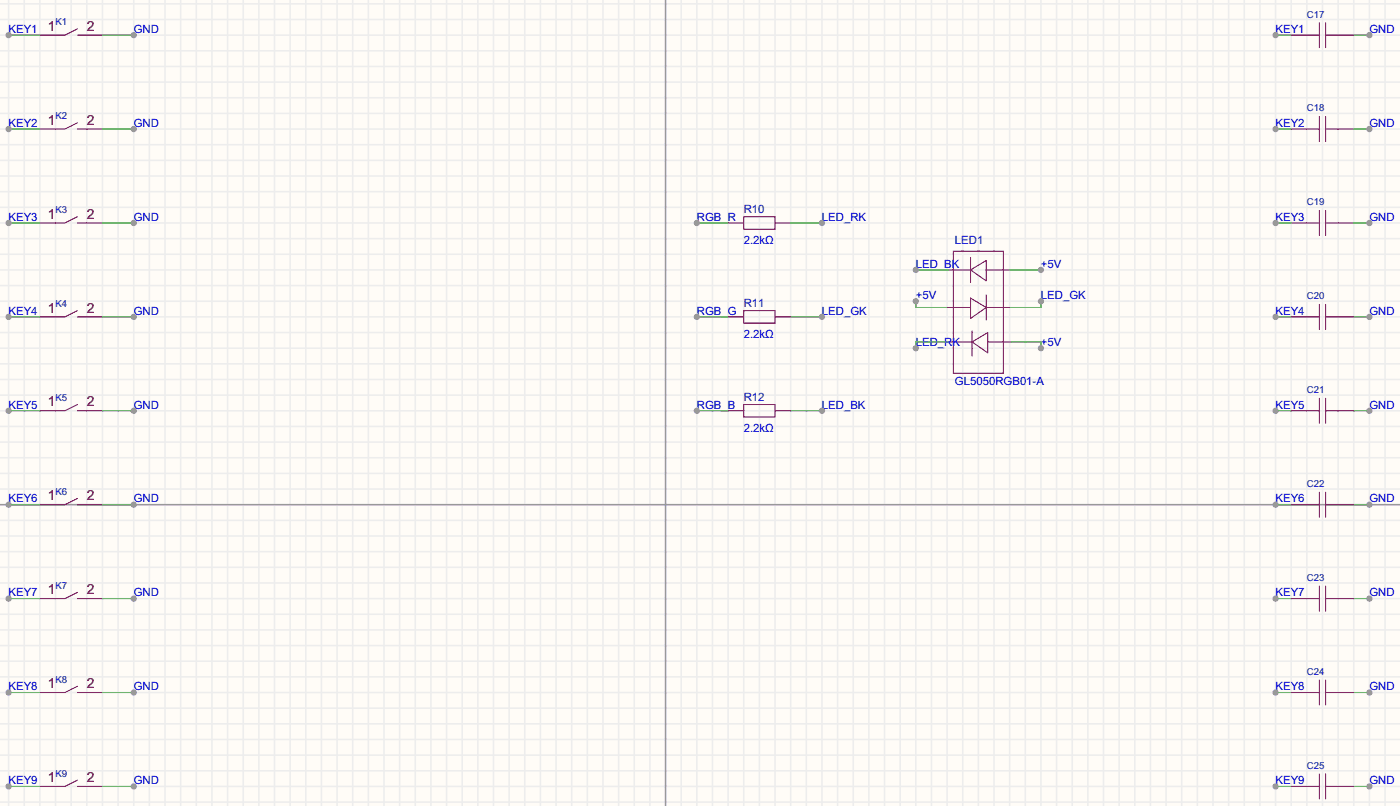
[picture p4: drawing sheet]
<svg xmlns="http://www.w3.org/2000/svg" width="227mm" height="131mm" viewBox="0 0 227 131" stroke-linecap="round" stroke-linejoin="round" font-family="sans-serif">
<path d="M0 0h227.3v130.8h-227.3z" fill="#fffcf7"/>
<g fill="none" stroke="#ededed" stroke-width=".25">
<path d="M0 .6h227.3M0 3.2h227.3M0 5.7h227.3M0 8.2h227.3M0 10.8h227.3M0 13.3h227.3M0 15.9h227.3M0 18.4h227.3M1.4 0v130.8M3.9 0v130.8M6.5 0v130.8M9 0v130.8"/>
<path d="M11.6 0v130.8M14.1 0v130.8M16.6 0v130.8M19.2 0v130.8M21.7 0v130.8M24.3 0v130.8M26.8 0v130.8M29.3 0v130.8M31.9 0v130.8M34.4 0v130.8M37 0v130.8M39.5 0v130.8"/>
<path d="M42 0v130.8M44.6 0v130.8M47.1 0v130.8M49.7 0v130.8M52.2 0v130.8M54.7 0v130.8M57.3 0v130.8M59.8 0v130.8M62.4 0v130.8M64.9 0v130.8M67.4 0v130.8M70 0v130.8"/>
<path d="M72.5 0v130.8M75.1 0v130.8M77.6 0v130.8M80.1 0v130.8M82.7 0v130.8M85.2 0v130.8M87.8 0v130.8M90.3 0v130.8M92.8 0v130.8M95.4 0v130.8M97.9 0v130.8M100.5 0v130.8"/>
<path d="M103 0v130.8M105.5 0v130.8M108.1 0v130.8M110.6 0v130.8M113.2 0v130.8M115.7 0v130.8M118.2 0v130.8M120.8 0v130.8M123.3 0v130.8M125.9 0v130.8M128.4 0v130.8M130.9 0v130.8"/>
<path d="M133.5 0v130.8M136 0v130.8M138.6 0v130.8M141.1 0v130.8M143.6 0v130.8M146.2 0v130.8M148.7 0v130.8M151.3 0v130.8M153.8 0v130.8M156.3 0v130.8M158.9 0v130.8M161.4 0v130.8"/>
<path d="M164 0v130.8M166.5 0v130.8M169 0v130.8M171.6 0v130.8M174.1 0v130.8M176.7 0v130.8M179.2 0v130.8M181.7 0v130.8M184.3 0v130.8M186.8 0v130.8M189.4 0v130.8M191.9 0v130.8"/>
<path d="M194.4 0v130.8M197 0v130.8M199.5 0v130.8M202.1 0v130.8M204.6 0v130.8M207.1 0v130.8M209.7 0v130.8M212.2 0v130.8M214.8 0v130.8M217.3 0v130.8M219.8 0v130.8M222.4 0v130.8"/>
<path d="M224.9 0v130.8M0 20.9h227.3M0 23.5h227.3M0 26h227.3M0 28.6h227.3M0 31.1h227.3M0 33.6h227.3M0 36.2h227.3M0 38.7h227.3M0 41.3h227.3M0 43.8h227.3M0 46.3h227.3"/>
<path d="M0 48.9h227.3M0 51.4h227.3M0 54h227.3M0 56.5h227.3M0 59h227.3M0 61.6h227.3M0 64.1h227.3M0 66.7h227.3M0 69.2h227.3M0 71.7h227.3M0 74.3h227.3M0 76.8h227.3"/>
<path d="M0 79.4h227.3M0 81.9h227.3M0 84.4h227.3M0 87h227.3M0 89.5h227.3M0 92.1h227.3M0 94.6h227.3M0 97.1h227.3M0 99.7h227.3M0 102.2h227.3M0 104.8h227.3M0 107.3h227.3"/>
<path d="M0 109.8h227.3M0 112.4h227.3M0 114.9h227.3M0 117.5h227.3M0 120h227.3M0 122.5h227.3M0 125.1h227.3M0 127.6h227.3M0 130.2h227.3"/>
</g>
<path d="M108.1 0v130.8M0 81.9h227.3" fill="none" stroke="#999" stroke-width=".25"/>
<path d="M120.8 35.2h5.1v2h-5.1zM120.8 50.4h5.1v2h-5.1zM154.8 40.8h8.1v19.8h-8.1zM157.6 43.8l2.5-1.5v3.3zM157.6 48.4l2.5 1.5-2.5 1.8zM157.6 41.8v4M157.9 55.5l2.5-1.5v3.3zM157.9 53.7v4.1M160.1 47.9v4M120.8 65.6h5.1v2.1h-5.1z" fill="none" stroke="#a10000" stroke-width=".16"/>
<path d="M118.2 36.2h2.6M125.9 36.2h2.5M118.2 51.4h2.6M125.9 51.4h2.5M153.8 49.9h3.8M154.1 43.8h3.8M154.1 55.5h3.8M160.1 43.8h3.9M160.1 49.9h3.9M160.4 55.5h3.8M118.2 66.7h2.6M125.9 66.7h2.5" fill="none" stroke="#870000" stroke-width=".16"/>
<path d="M113.2 36.2h5" fill="none" stroke="#008700" stroke-width=".16"/>
<circle cx="113.2" cy="36.2" r=".51" fill="#999"/>
<path d="M12.6 4.7l-2.1 1h-1.5M12.6 5.7h1.5" fill="none" stroke="#a10000" stroke-width=".16"/>
<path d="M6.5 5.7h2.5M14.1 5.7h2.5" fill="none" stroke="#870000" stroke-width=".16"/>
<path d="M113.2 51.4h5" fill="none" stroke="#008700" stroke-width=".16"/>
<circle cx="113.2" cy="51.4" r=".51" fill="#999"/>
<path d="M113.2 66.7h5" fill="none" stroke="#008700" stroke-width=".16"/>
<circle cx="113.2" cy="66.7" r=".51" fill="#999"/>
<path d="M164 43.8h5" fill="none" stroke="#008700" stroke-width=".16"/>
<circle cx="169" cy="43.8" r=".51" fill="#999"/>
<path d="M148.7 43.8h5.4" fill="none" stroke="#008700" stroke-width=".16"/>
<circle cx="148.7" cy="43.8" r=".51" fill="#999"/>
<path d="M169 48.9v1h-5" fill="none" stroke="#008700" stroke-width=".16"/>
<circle cx="169" cy="48.9" r=".51" fill="#999"/>
<path d="M148.7 48.9v1h5.1" fill="none" stroke="#008700" stroke-width=".16"/>
<circle cx="148.7" cy="48.9" r=".51" fill="#999"/>
<path d="M164.2 55.5h4.8v1" fill="none" stroke="#008700" stroke-width=".16"/>
<circle cx="169" cy="56.5" r=".51" fill="#999"/>
<path d="M154.1 55.5h-5.4v1" fill="none" stroke="#008700" stroke-width=".16"/>
<circle cx="148.7" cy="56.5" r=".51" fill="#999"/>
<path d="M128.4 36.2h5.1" fill="none" stroke="#008700" stroke-width=".16"/>
<circle cx="133.5" cy="36.2" r=".51" fill="#999"/>
<path d="M128.4 51.4h5.1" fill="none" stroke="#008700" stroke-width=".16"/>
<circle cx="133.5" cy="51.4" r=".51" fill="#999"/>
<path d="M128.4 66.7h5.1" fill="none" stroke="#008700" stroke-width=".16"/>
<circle cx="133.5" cy="66.7" r=".51" fill="#999"/>
<path d="M1.4 5.7h5.1" fill="none" stroke="#008700" stroke-width=".16"/>
<circle cx="1.4" cy="5.7" r=".51" fill="#999"/>
<path d="M16.6 5.7h5.1" fill="none" stroke="#008700" stroke-width=".16"/>
<circle cx="21.7" cy="5.7" r=".51" fill="#999"/>
<path d="M12.6 19.9l-2.1 1h-1.5M12.6 20.9h1.5" fill="none" stroke="#a10000" stroke-width=".16"/>
<path d="M6.5 20.9h2.5M14.1 20.9h2.5" fill="none" stroke="#870000" stroke-width=".16"/>
<path d="M1.4 20.9h5.1" fill="none" stroke="#008700" stroke-width=".16"/>
<circle cx="1.4" cy="20.9" r=".51" fill="#999"/>
<path d="M16.6 20.9h5.1" fill="none" stroke="#008700" stroke-width=".16"/>
<circle cx="21.7" cy="20.9" r=".51" fill="#999"/>
<path d="M12.6 35.2l-2.1 1h-1.5M12.6 36.2h1.5" fill="none" stroke="#a10000" stroke-width=".16"/>
<path d="M6.5 36.2h2.5M14.1 36.2h2.5" fill="none" stroke="#870000" stroke-width=".16"/>
<path d="M1.4 36.2h5.1" fill="none" stroke="#008700" stroke-width=".16"/>
<circle cx="1.4" cy="36.2" r=".51" fill="#999"/>
<path d="M16.6 36.2h5.1" fill="none" stroke="#008700" stroke-width=".16"/>
<circle cx="21.7" cy="36.2" r=".51" fill="#999"/>
<path d="M12.6 50.4l-2.1 1h-1.5M12.6 51.4h1.5" fill="none" stroke="#a10000" stroke-width=".16"/>
<path d="M6.5 51.4h2.5M14.1 51.4h2.5" fill="none" stroke="#870000" stroke-width=".16"/>
<path d="M1.4 51.4h5.1" fill="none" stroke="#008700" stroke-width=".16"/>
<circle cx="1.4" cy="51.4" r=".51" fill="#999"/>
<path d="M16.6 51.4h5.1" fill="none" stroke="#008700" stroke-width=".16"/>
<circle cx="21.7" cy="51.4" r=".51" fill="#999"/>
<path d="M12.6 65.6l-2.1 1.1h-1.5M12.6 66.7h1.5" fill="none" stroke="#a10000" stroke-width=".16"/>
<path d="M6.5 66.7h2.5M14.1 66.7h2.5" fill="none" stroke="#870000" stroke-width=".16"/>
<path d="M1.4 66.7h5.1" fill="none" stroke="#008700" stroke-width=".16"/>
<circle cx="1.4" cy="66.7" r=".51" fill="#999"/>
<path d="M16.6 66.7h5.1" fill="none" stroke="#008700" stroke-width=".16"/>
<circle cx="21.7" cy="66.7" r=".51" fill="#999"/>
<path d="M12.6 80.9l-2.1 1h-1.5M12.6 81.9h1.5" fill="none" stroke="#a10000" stroke-width=".16"/>
<path d="M6.5 81.9h2.5M14.1 81.9h2.5" fill="none" stroke="#870000" stroke-width=".16"/>
<path d="M1.4 81.9h5.1" fill="none" stroke="#008700" stroke-width=".16"/>
<circle cx="1.4" cy="81.9" r=".51" fill="#999"/>
<path d="M16.6 81.9h5.1" fill="none" stroke="#008700" stroke-width=".16"/>
<circle cx="21.7" cy="81.9" r=".51" fill="#999"/>
<path d="M12.6 96.1l-2.1 1h-1.5M12.6 97.1h1.5" fill="none" stroke="#a10000" stroke-width=".16"/>
<path d="M6.5 97.1h2.5M14.1 97.1h2.5" fill="none" stroke="#870000" stroke-width=".16"/>
<path d="M1.4 97.1h5.1" fill="none" stroke="#008700" stroke-width=".16"/>
<circle cx="1.4" cy="97.1" r=".51" fill="#999"/>
<path d="M16.6 97.1h5.1" fill="none" stroke="#008700" stroke-width=".16"/>
<circle cx="21.7" cy="97.1" r=".51" fill="#999"/>
<path d="M12.6 111.4l-2.1 1h-1.5M12.6 112.4h1.5" fill="none" stroke="#a10000" stroke-width=".16"/>
<path d="M6.5 112.4h2.5M14.1 112.4h2.5" fill="none" stroke="#870000" stroke-width=".16"/>
<path d="M1.4 112.4h5.1" fill="none" stroke="#008700" stroke-width=".16"/>
<circle cx="1.4" cy="112.4" r=".51" fill="#999"/>
<path d="M16.6 112.4h5.1" fill="none" stroke="#008700" stroke-width=".16"/>
<circle cx="21.7" cy="112.4" r=".51" fill="#999"/>
<path d="M12.6 126.6l-2.1 1h-1.5M12.6 127.6h1.5" fill="none" stroke="#a10000" stroke-width=".16"/>
<path d="M6.5 127.6h2.5M14.1 127.6h2.5" fill="none" stroke="#870000" stroke-width=".16"/>
<path d="M1.4 127.6h5.1" fill="none" stroke="#008700" stroke-width=".16"/>
<circle cx="1.4" cy="127.6" r=".51" fill="#999"/>
<path d="M16.6 127.6h5.1" fill="none" stroke="#008700" stroke-width=".16"/>
<circle cx="21.7" cy="127.6" r=".51" fill="#999"/>
<path d="M212.2 5.7h2M214.2 3.7v4M214.2 18.9v4.1M215.3 5.7h2M215.3 3.7v4M215.3 18.9v4.1M212.2 20.9h2M215.3 20.9h2" fill="none" stroke="#a10000" stroke-width=".16"/>
<path d="M209.7 5.7h2.5M217.3 5.7h2.5M209.7 20.9h2.5M217.3 20.9h2.5" fill="none" stroke="#870000" stroke-width=".16"/>
<path d="M207.1 5.7h2.6" fill="none" stroke="#008700" stroke-width=".16"/>
<circle cx="207.1" cy="5.7" r=".51" fill="#999"/>
<path d="M212.2 36.2h2M214.2 34.2v4M215.3 36.2h2M215.3 34.2v4" fill="none" stroke="#a10000" stroke-width=".16"/>
<path d="M209.7 36.2h2.5M217.3 36.2h2.5" fill="none" stroke="#870000" stroke-width=".16"/>
<path d="M219.8 5.7h2.6" fill="none" stroke="#008700" stroke-width=".16"/>
<circle cx="222.4" cy="5.7" r=".51" fill="#999"/>
<g fill="none" stroke="#a10000" stroke-width=".16">
<path d="M212.2 51.4h2M214.2 49.4v4.1M215.3 51.4h2M215.3 49.4v4.1M212.2 66.7h2M214.2 64.6v4.1M214.2 79.9v4M215.3 64.6v4.1M215.3 79.9v4M215.3 66.7h2M212.2 81.9h2M212.2 97.1h2"/>
<path d="M214.2 95.1v4.1M215.3 95.1v4.1M215.3 81.9h2M215.3 97.1h2M212.2 112.4h2M214.2 110.4v4M215.3 110.4v4M215.3 112.4h2M212.2 127.6h2M214.2 125.6v4.1M215.3 125.6v4.1M215.3 127.6h2"/>
</g>
<path d="M209.7 51.4h2.5M217.3 51.4h2.5M209.7 66.7h2.5M217.3 66.7h2.5M209.7 81.9h2.5M209.7 97.1h2.5M217.3 81.9h2.5M217.3 97.1h2.5M209.7 112.4h2.5M217.3 112.4h2.5M209.7 127.6h2.5M217.3 127.6h2.5" fill="none" stroke="#870000" stroke-width=".16"/>
<path d="M207.1 20.9h2.6" fill="none" stroke="#008700" stroke-width=".16"/>
<circle cx="207.1" cy="20.9" r=".51" fill="#999"/>
<path d="M219.8 20.9h2.6" fill="none" stroke="#008700" stroke-width=".16"/>
<circle cx="222.4" cy="20.9" r=".51" fill="#999"/>
<path d="M207.1 36.2h2.6" fill="none" stroke="#008700" stroke-width=".16"/>
<circle cx="207.1" cy="36.2" r=".51" fill="#999"/>
<path d="M219.8 36.2h2.6" fill="none" stroke="#008700" stroke-width=".16"/>
<circle cx="222.4" cy="36.2" r=".51" fill="#999"/>
<path d="M207.1 51.4h2.6" fill="none" stroke="#008700" stroke-width=".16"/>
<circle cx="207.1" cy="51.4" r=".51" fill="#999"/>
<path d="M219.8 51.4h2.6" fill="none" stroke="#008700" stroke-width=".16"/>
<circle cx="222.4" cy="51.4" r=".51" fill="#999"/>
<path d="M207.1 66.7h2.6" fill="none" stroke="#008700" stroke-width=".16"/>
<circle cx="207.1" cy="66.7" r=".51" fill="#999"/>
<path d="M219.8 66.7h2.6" fill="none" stroke="#008700" stroke-width=".16"/>
<circle cx="222.4" cy="66.7" r=".51" fill="#999"/>
<path d="M207.1 81.9h2.6" fill="none" stroke="#008700" stroke-width=".16"/>
<circle cx="207.1" cy="81.9" r=".51" fill="#999"/>
<path d="M219.8 81.9h2.6" fill="none" stroke="#008700" stroke-width=".16"/>
<circle cx="222.4" cy="81.9" r=".51" fill="#999"/>
<path d="M207.1 97.1h2.6" fill="none" stroke="#008700" stroke-width=".16"/>
<circle cx="207.1" cy="97.1" r=".51" fill="#999"/>
<path d="M219.8 97.1h2.6" fill="none" stroke="#008700" stroke-width=".16"/>
<circle cx="222.4" cy="97.1" r=".51" fill="#999"/>
<path d="M207.1 112.4h2.6" fill="none" stroke="#008700" stroke-width=".16"/>
<circle cx="207.1" cy="112.4" r=".51" fill="#999"/>
<path d="M219.8 112.4h2.6" fill="none" stroke="#008700" stroke-width=".16"/>
<circle cx="222.4" cy="112.4" r=".51" fill="#999"/>
<path d="M207.1 127.6h2.6" fill="none" stroke="#008700" stroke-width=".16"/>
<circle cx="207.1" cy="127.6" r=".51" fill="#999"/>
<path d="M219.8 127.6h2.6" fill="none" stroke="#008700" stroke-width=".16"/>
<circle cx="222.4" cy="127.6" r=".51" fill="#999"/>
<g font-size="2.2">
<text x="7.8" y="5">1</text>
<text x="14.1" y="5">2</text>
<text x="7.8" y="20.2">1</text>
<text x="14.1" y="20.2">2</text>
<text x="7.8" y="35.5">1</text>
<text x="14.1" y="35.5">2</text>
<text x="7.8" y="50.7">1</text>
<text x="14.1" y="50.7">2</text>
<text x="7.8" y="66">1</text>
<text x="14.1" y="66">2</text>
<text x="7.8" y="81.2">1</text>
<text x="14.1" y="81.2">2</text>
<text x="7.8" y="96.4">1</text>
<text x="14.1" y="96.4">2</text>
<text x="7.8" y="111.7">1</text>
<text x="14.1" y="111.7">2</text>
<text x="7.8" y="126.9">1</text>
<text x="14.1" y="126.9">2</text>
</g>
<g font-size="1.8" fill="#00f">
<text x="1.4" y="5.3">KEY1</text>
<text x="21.7" y="5.3">GND</text>
<text x="207.1" y="5.3">KEY1</text>
<text x="222.4" y="5.3">GND</text>
<text x="1.4" y="20.6">KEY2</text>
<text x="21.7" y="20.6">GND</text>
<text x="207.1" y="20.6">KEY2</text>
<text x="222.4" y="20.6">GND</text>
<text x="1.4" y="35.8">KEY3</text>
<text x="21.7" y="35.8">GND</text>
<text x="113.2" y="35.8">RGB_R</text>
<text x="133.5" y="35.8">LED_RK</text>
<text x="207.1" y="35.8">KEY3</text>
<text x="222.4" y="35.8">GND</text>
<text x="120.8" y="39.6">2.2kΩ</text>
<text x="148.7" y="43.4">LED_BK</text>
<text x="169" y="43.4">+5V</text>
<text x="1.4" y="51.1">KEY4</text>
<text x="21.7" y="51.1">GND</text>
<text x="113.2" y="51.1">RGB_G</text>
<text x="133.5" y="51.1">LED_GK</text>
<text x="148.7" y="48.5">+5V</text>
<text x="169" y="48.5">LED_GK</text>
<text x="207.1" y="51.1">KEY4</text>
<text x="222.4" y="51.1">GND</text>
<text x="120.8" y="54.9">2.2kΩ</text>
<text x="148.7" y="56.1">LED_RK</text>
<text x="169" y="56.1">+5V</text>
<text x="155.1" y="62.5">GL5050RGB01-A</text>
<text x="1.4" y="66.3">KEY5</text>
<text x="21.7" y="66.3">GND</text>
<text x="113.2" y="66.3">RGB_B</text>
<text x="120.8" y="70.1">2.2kΩ</text>
<text x="133.5" y="66.3">LED_BK</text>
<text x="207.1" y="66.3">KEY5</text>
<text x="222.4" y="66.3">GND</text>
<text x="1.4" y="81.5">KEY6</text>
<text x="21.7" y="81.5">GND</text>
<text x="207.1" y="81.5">KEY6</text>
<text x="222.4" y="81.5">GND</text>
<text x="1.4" y="96.8">KEY7</text>
<text x="21.7" y="96.8">GND</text>
<text x="207.1" y="96.8">KEY7</text>
<text x="222.4" y="96.8">GND</text>
<text x="1.4" y="112">KEY8</text>
<text x="21.7" y="112">GND</text>
<text x="207.1" y="112">KEY8</text>
<text x="222.4" y="112">GND</text>
<text x="1.4" y="127.3">KEY9</text>
<text x="21.7" y="127.3">GND</text>
<text x="207.1" y="127.3">KEY9</text>
<text x="222.4" y="127.3">GND</text>
</g>
<g font-size="1.8" fill="#000080">
<text x="120.8" y="34.5">R10</text>
<text x="155.1" y="39.6">LED1</text>
<text x="120.8" y="49.8">R11</text>
<text x="120.8" y="65">R12</text>
</g>
<g font-size="1.6" fill="#000080">
<text x="9" y="4.1">K1</text>
<text x="212.2" y="2.9">C17</text>
<text x="9" y="19.4">K2</text>
<text x="212.2" y="18.1">C18</text>
<text x="9" y="34.6">K3</text>
<text x="212.2" y="33.3">C19</text>
<text x="9" y="49.8">K4</text>
<text x="212.2" y="48.6">C20</text>
<text x="9" y="65.1">K5</text>
<text x="212.2" y="63.8">C21</text>
<text x="9" y="80.3">K6</text>
<text x="212.2" y="79.1">C22</text>
<text x="9" y="95.6">K7</text>
<text x="212.2" y="94.3">C23</text>
<text x="9" y="110.8">K8</text>
<text x="212.2" y="109.5">C24</text>
<text x="212.2" y="124.8">C25</text>
<text x="9" y="126">K9</text>
</g>
</svg>
